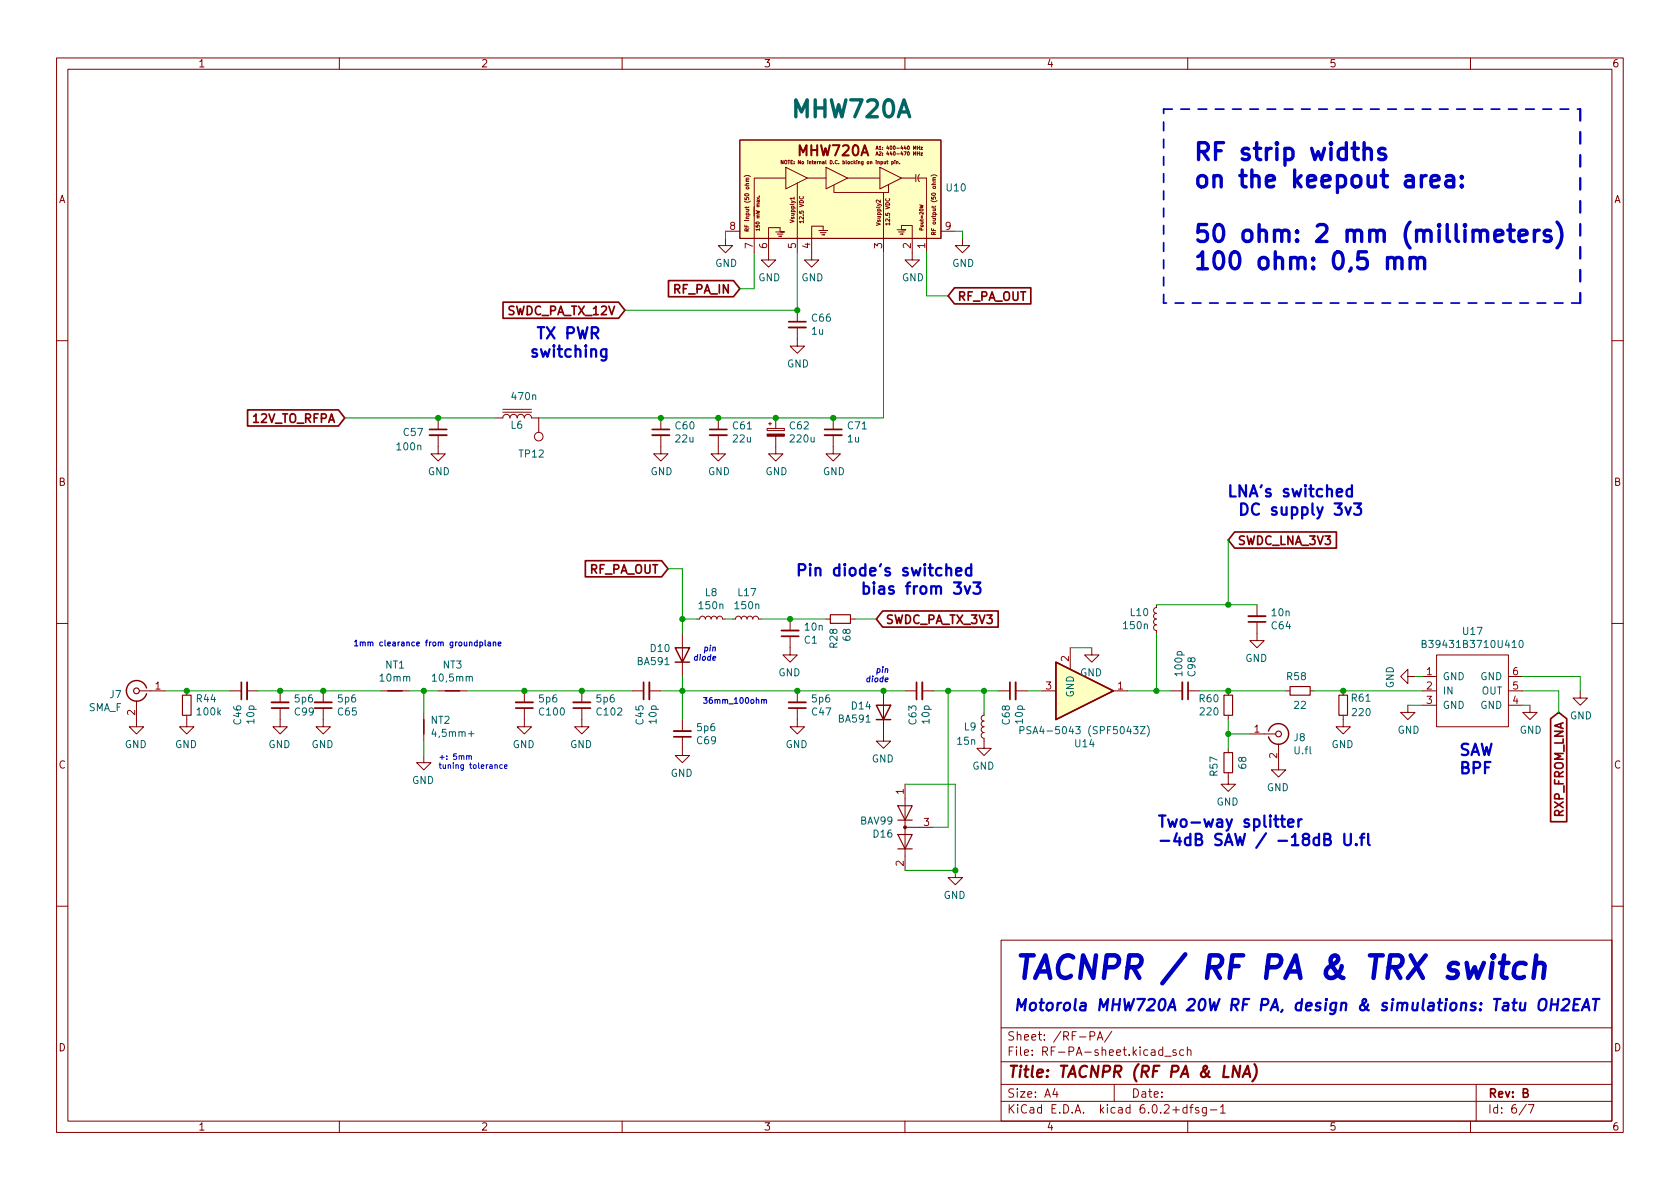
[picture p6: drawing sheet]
<svg xmlns="http://www.w3.org/2000/svg" width="297mm" height="210mm" viewBox="0 0 297 210" stroke-linecap="round" stroke-linejoin="round" font-family="sans-serif">
<g fill="none" stroke="#840000" stroke-width=".18">
<path d="M10 10.2h277v190.1h-277zM12 12.2h273v186.1h-273zM60 10.2v2M110 10.2v2M160 10.2v2M210 10.2v2M260 10.2v2M130.8 24.8h35.6v17.4h-35.6zM131.6 31.2a.82 .82 0 0 1 1.1 0M132.4 31.8h-.4v.3M132.4 31.5h-.4v.3M133.3 36.6v8.1"/>
<path d="M133.9 34.9l.4 .3M134.2 34.7h.1M134.3 34.9l-.4 .3M138.5 28.4v.6l-.4-.6v.6M138.8 28.4h.3v.4l-.1 .2-.3-.1zM138.9 31.5h-5.6v6.7M138.9 29.6l3.8 1.9-3.8 1.9zM140.4 34.9v.4M141 32.4v12.3M142.7 31.5h3.3M146 29.6l3.9 1.9-3.9 1.9zM147.4 32.8v1.2h9.7v-1.4v.2"/>
<path d="M149.9 31.5h5.7M154.9 26.4l.2-.6 .2 .6M154.9 27.4l.2-.6 .2 .6M154.9 26.3h.3M154.9 27.3h.3M155.6 29.6l3.8 1.9-3.8 1.9zM155.6 35.4v.4l-.5-.4-.2 .1 .1 .3M156.2 34v10.7M156.8 28.6h.2M156.9 28.4v.5l.1 .1M157.7 28.6l.3 .1-.1 .2h-.2M157.7 28.6v.6"/>
<path d="M158.2 28.4h.1M158.2 28.6v.4M158.5 28.6h.2l.1 .4M158.5 28.6v.4M159.1 28.9v.1M159.4 39.9v.7M159.4 31.5h2.5M159.8 39.9h-.4h1.9v6.1h1.3l-1.3 1.2-1.3-1.2h1.3M161.9 30.9v1.2M162.2 26.1h.4M162.2 27.1h.4M162.3 31.5h1.5v13.2"/>
<path d="M162.6 30.9a.9 .9 0 0 0 0 1.2M162.6 25.8v.6M162.6 26.8v.6M162.6 36.2l.6 .2-.4 .1 .4 .1-.6 .1M162.8 26h.3l-.3 .4h.3M162.8 27h.3l-.3 .4h.3M164.6 31.1a.82 .82 0 0 1 1.1 0M165.4 31.7h-.4v.3M165.4 31.4h-.4v.3M128.3 42.2v1.2h1.2l-1.2 1.3-1.3-1.3h1.3M128.3 40.9h2.5M132.1 40.8l-.1-.3h-.2l-.1 .3h.7"/>
<path d="M132.4 40.4l-.3 .3M134.3 40.6h-.6l.1 .2M134.3 40.4v.4M135.9 42.2v3.8h1.3l-1.3 1.2-1.3-1.2h1.3M137.2 41h1.5h-.7M137.4 41.4h1M137.7 41.8h.5h-.2M137.9 41v-.7h-2v2.1M141 57.9v3.3h1.2l-1.2 1.3-1.3-1.3h1.3M141 54.9v2M144.8 40.8h1.5h-.6M145 41.1h1"/>
<path d="M145.3 41.5h.5h-.1M145.5 40.8v-.8h-2v6h1.3l-1.3 1.2-1.3-1.2h1.3M158.6 40.6h1.5h-.6M158.9 41h1M159.1 41.4h.5h-.1M165.1 41.5l-.1-.4h-.2l-.1 .4h.7M165.4 41l-.3 .3M166.4 40.9h2.5M170.2 42.2v1.2h1.2l-1.2 1.3-1.3-1.3h1.3M10 60.2h2M77.5 77v3.3h1.2l-1.2 1.2-1.3-1.2h1.3M77.5 73.9v2"/>
<path d="M87.6 73.9h1.3a.64 .64 0 0 1 .6-.6 .64 .64 0 0 1 .7 .6 .64 .64 0 0 1 .6-.6 .64 .64 0 0 1 .6 .6 .64 .64 0 0 1 .7-.6 .64 .64 0 0 1 .6 .6 .64 .64 0 0 1 .6-.6 .64 .64 0 0 1 .7 .6h1.2v2.5M88.9 72.9h5.1M88.9 72.4h5.1M116.8 77v3.3h1.3l-1.3 1.2-1.2-1.2h1.2M116.8 73.9v2M127 77v3.3h1.3l-1.3 1.2-1.3-1.2h1.3M127 73.9v2M135.6 75.8h3.1v.3h-3.1zM135.9 74.9h.5M136.1 74.7v.5M137.2 77.1v3.2h1.2l-1.2 1.2-1.3-1.2h1.3M137.2 73.9v1.9"/>
<path d="M147.3 77v3.3h1.3l-1.3 1.2-1.3-1.2h1.3M147.3 73.9v2M285 60.2h2M10 110.2h2M120.6 112v7.6M123.2 109.5h.5l.1-.4 .4-.1 .4 .1 .1 .4 .1-.4 .3-.1 .4 .1 .2 .4 .2-.4 .5-.1 .2 .1 .1 .4 .2-.4 .4-.1 .3 .1 .2 .4h.5M129.5 109.5h.5l.2-.4 .4-.1 .3 .1 .2 .4 .1-.4 .3-.1 .4 .1 .2 .4 .2-.4 .4-.1 .3 .1 .1 .4 .1-.4 .4-.1 .4 .1 .1 .4h.5M139.7 112.5v3.3h-1.3l1.3 1.3 1.3-1.3h-1.3M139.7 109.5v2M146 109.5h.8M150.4 109.5h.7M189.2 114.5v3.9"/>
<path d="M193 114.5v1.3h-1.2l1.2 1.3 1.3-1.3h-1.3M204.5 106.9v.5l-.4 .2-.1 .3 .1 .4 .4 .2-.4 .1-.1 .3 .1 .4 .4 .2-.4 .2-.1 .4 .1 .3 .4 .1-.4 .1-.1 .4 .1 .4 .4 .1v.5M222.2 110v3.3h-1.2l1.2 1.2 1.3-1.2h-1.3M222.2 106.9v2.1M248.9 119.6v-1.2l-1.3 1.2 1.3 1.3v-1.3h1.3M251.5 119.6h2.5M254 115.8h12.7v12.7h-12.7zM266.7 119.6h2.5M285 110.2h2M24.1 123.9v4.6h-1.2l1.2 1.3 1.3-1.3h-1.3M24.6 122.2h4.6M33 126.5v2h-1.3l1.3 1.3 1.3-1.3h-1.3"/>
<path d="M33 122.2v.7M40.6 122.2h2.1M43.7 122.2h2M49.5 125.2v3.3h-1.2l1.2 1.3 1.3-1.3h-1.3M49.5 122.2v2M57.1 125.2v3.3h-1.2l1.2 1.3 1.3-1.3h-1.3M57.1 122.2v2M67.3 122.2h5.1M74.9 133.6v1.3h-1.2l1.2 1.2 1.3-1.2h-1.3M74.9 126v5.1M77.5 122.2h5M92.7 125.2v3.3h-1.3l1.3 1.3 1.3-1.3h-1.3"/>
<path d="M92.7 122.2v2M102.9 125.2v3.3h-1.3l1.3 1.3 1.2-1.3h-1.2M102.9 122.2v2M111.8 122.2h2M114.8 122.2h2M120.6 130.3v3.3h-1.2l1.2 1.3 1.3-1.3h-1.3M120.6 127.2v2.1M141 125.2v3.3h-1.3l1.3 1.3 1.2-1.3h-1.2M141 122.2v2M156.2 122.2v8.9h-1.3l1.3 1.2 1.3-1.2h-1.3M160 138.7v15.2M160 122.2h2.1"/>
<path d="M163.1 122.2h2M174 126v.5l-.4 .1-.1 .4 .1 .4 .4 .1-.3 .1-.2 .3 .1 .4 .4 .2-.4 .2-.1 .5 .2 .2 .3 .1-.4 .2-.1 .3 .1 .4 .4 .2v1.7h-1.3l1.3 1.3 1.3-1.3h-1.3M176.5 122.2h2.1M179.6 122.2h2M184.1 122.2h2.6M196.8 122.2h2.6M207 122.2h2M210.1 122.2h2M217.2 136.6v2.1h-1.3l1.3 1.2 1.2-1.2h-1.2M217.2 122.2v.7M217.2 126.5v.7M217.2 132.3v.8"/>
<path d="M221 129.8h4.6M226.1 131.6v4.5h-1.3l1.3 1.3 1.2-1.3h-1.2M227.3 122.2h.8M231.6 122.2h.8M237.5 126.5v2h-1.3l1.3 1.3 1.3-1.3h-1.3M237.5 122.2v.7M248.9 124.7v1.3h1.3l-1.3 1.2-1.3-1.2h1.3M251.5 122.2h2.5M251.5 124.7h2.5M266.7 122.2h2.5M266.7 124.7h2.5M270.5 124.7v1.3h1.3l-1.3 1.2-1.3-1.2h1.3"/>
<path d="M279.4 122.2v1.2h1.3l-1.3 1.3-1.3-1.3h1.3M160 146.3h5.1M168.9 153.9v1.3h-1.3l1.3 1.3 1.3-1.3h-1.3M10 160.2h2M177 166.3h108v32h-108zM285 160.2h2M60 198.3v2M110 198.3v2M160 198.3v2M177 194.8h108M177 191.8h108M177 187.8h108"/>
<path d="M177 181.8h108M186.5 192.5l-.4 1h1M186.9 193v1M192.7 183.2l.7-.1 .2-.2-.1-.3-.2-.2h-.6v1.5M194 183.9l.5-1.5 .5 1.5M194.1 183.5h.8M196.6 182.4l-1.3 1.9M197 191.8v3M205.6 185.7l-.5-.1-.2 .3v.4l.1 .3h.6M205.6 185.1v1.5M205.9 186.8h1.2M207.9 185.7l-.3-.1-.2 .2v.3l.5 .1v.4h-.5"/>
<path d="M209.3 185.7l-.4-.1-.3 .3v.4l.1 .3h.6M209.9 195.9l-.5-.1-.3 .3v.4l.2 .3h.6M209.9 195.3v1.5M209.9 185.8l.2-.2 .4 .1 .1 .9M209.9 185.1v1.5M210 198.3v2M210.4 195.8h.5M210.9 195.3l-.3 .2v1.3M211.9 195.9l-.3-.1-.2 .2v.3l.5 .1v.4h-.5M213.3 195.8v1.2l-.3 .3h-.4M213.3 195.9l-.4-.1-.3 .3v.4l.1 .3h.6M214 196.3h1.1"/>
<path d="M215.8 195.8l.4-.5v1.5M215.8 196.8h.8M260 198.3v2M261 191.8v6.5M269.9 195.3l-1.3 1.9M270.2 195.3h1l-.6 1.5"/>
<circle cx="95.2" cy="77.2" r=".76"/>
</g>
<path d="M219.3 188.5l-.3 2-.9-2-.2 2M219.7 190.5l.9-2 .4 2M220 189.9h.9M221.8 188.2a2.32 2.32 0 0 1-.4 3" fill="none" stroke="#840000" stroke-width=".4"/>
<g fill="#ffffc2" stroke="#ffffc2" stroke-width=".18">
<path d="M130.8 24.8h35.6v17.4h-35.6z"/>
<path d="M186.7 117.1l10.1 5.1-10.1 5z"/>
</g>
<g fill="none" stroke="#840000" stroke-width=".33">
<path d="M139.4 57.9h3.1M75.9 77h3.1M115.3 77h3.1M125.5 77h3M145.8 77h3M138.2 111.5h3M220.7 109h3.1M43.7 120.6v3.1M48 124.2h3.1M55.6 124.2h3.1M91.2 124.2h3M101.3 124.2h3.1"/>
<path d="M114.8 120.6v3.1M119.1 129.3h3.1M139.4 124.2h3.1M163.1 120.6v3.1M179.6 120.6v3.1M209 120.6v3.1"/>
</g>
<g fill="none" stroke="#840000" stroke-width=".3">
<path d="M88.9 53.4h20.5l1.1 1.5-1.1 1.4h-20.5zM118.2 49.6h11.5l1.1 1.4-1.1 1.5h-11.5zM139.4 56.9h3.1M168.8 50.9h13.5v2.8h-13.5l-1.2-1.4zM43.8 72.5h16l1.2 1.4-1.2 1.4h-16zM75.9 75.9h3.1M115.3 75.9h3.1M125.5 75.9h3M145.8 75.9h3M103.5 99.2h13.5l1.1 1.4-1.1 1.4h-13.5zM218.3 94.1h18v2.8h-18l-1.1-1.4zM138.2 112.5h3"/>
<path d="M156.1 108h20.4v2.9h-20.4l-1.2-1.4zM220.7 110h3.1M42.7 120.6v3.1M48 125.2h3.1M55.6 125.2h3.1M91.2 125.2h3M101.3 125.2h3.1M113.8 120.6v3.1M119.1 130.3h3.1M139.4 125.2h3.1M162.1 120.6v3.1M178.6 120.6v3.1"/>
<path d="M210.1 120.6v3.1M274.2 127.1l1.4-1.1 1.4 1.1v18.2h-2.8z"/>
</g>
<g fill="#840000" stroke="#840000" stroke-width=".18">
<path d="M135.6 76.8h3.1v.3h-3.1z"/>
<circle cx="160" cy="146.3" r=".25"/>
</g>
<g fill="none" stroke="#840000" stroke-width=".2">
<path d="M146.8 108.7h3.6v1.5h-3.6zM32.3 122.9h1.5v3.6h-1.5zM216.4 122.9h1.5v3.6h-1.5zM216.4 133.1h1.5v3.5h-1.5zM228.1 121.4h3.5v1.5h-3.5zM236.7 122.9h1.6v3.6h-1.6zM158.7 145h2.6M158.7 150.1h2.6M158.7 142.5h2.6l-1.3 2.5zM158.7 147.6h2.6l-1.3 2.5z"/>
<circle cx="24.1" cy="122.2" r=".51"/>
<circle cx="226.1" cy="129.8" r=".51"/>
</g>
<path d="M119.4 114.5h2.5l-1.3 2.6zM119.4 117.1h2.5M186.7 117.1l10.1 5.1-10.1 5zM25.9 121.7a1.81 1.81 0 0 0-2.8-1 1.81 1.81 0 0 0 0 2.9 1.81 1.81 0 0 0 2.8-.9M68.6 122.2h2.5M74.9 127.2v2.6M78.7 122.2h2.6M154.9 124.7h2.6l-1.3 2.5zM154.9 127.2h2.6M224.3 129.3a1.81 1.81 0 0 1 2.8-1 1.81 1.81 0 0 1 0 3 1.81 1.81 0 0 1-2.8-1" fill="none" stroke="#840000" stroke-width=".25"/>
<path d="M251.5 113.8h.5l.1-.2v-.2l-.6-.2v1.3h.4l.2-.1 .1-.3-.3-.3M268.8 113.3l.1-.1a.68 .68 0 0 1 .4 .7 .68 .68 0 0 1-.4 .6 .85 .85 0 0 1-.1-1.2zM82.8 129.8h1M180.3 129.1h.6l.2-.2-.1-.3-.7-.1v1.3M182.3 128.5h-.5l-.2 .1v.4l.6 .2 .1 .3-.3 .3-.5-.1M201.6 128.5h.9l-.9 1.3h.9M202.8 128.3a1.46 1.46 0 0 1 0 1.9" fill="none" stroke="#006464" stroke-width=".18"/>
<g fill="none" stroke="#0000c2" stroke-width=".6">
<path d="M241.2 26.5a.74 .74 0 0 1 1.3 .2v1.5M244.9 26.4l-.7-.2-.3 .2-.1 .3 .1 .4 1 .3 .1 .3-.1 .4-.3 .1h-.6l-.2-.1M253 32.1l1.5-.3-.2-.6-.3-.1h-.5l-.3 .1-.2 .3v1.1l.2 .3 .3 .1h.5l.3-.1M255.7 31.2l.3-.1h.6l.3 .1 .1 .3v1.5M257 31.8l-.3 .1h-.7a.59 .59 0 0 0-.4 .6 .59 .59 0 0 0 .4 .5h.7l.3-.1M258.5 32.8l.1 .1-.1 .1-.2-.1 .2-.1v.2M258.5 31.2l.1 .1-.1 .2-.2-.2 .2-.1v.3M267 39.7v2.6l.2 .3 .5 .1M275.3 39.3a3.4 3.4 0 0 1 0 4.5M245.3 45.8a.74 .74 0 0 1 1.3 .2v1.5M246.6 46l.1-.3 .3-.2 .7 .2 .2 .3v1.5M249.3 45.8a.74 .74 0 0 1 1.3 .2v1.5"/>
<path d="M249.3 45.5v2M250.6 46l.1-.3 .3-.2 .7 .2 .2 .3v1.5M266.6 40.7h1.1M268.6 41.7l1.4-.3-.1-.6-.3-.1h-.6l-.3 .1-.1 .3v1.2l.1 .3 .3 .1h.6l.3-.1M271.3 40.7v2M272.2 40.7a.76 .76 0 0 0-.9 .6M274.1 40.8l-.7-.1-.2 .1-.2 .3 .2 .5 .9 .2 .2 .3-.2 .5-.2 .1h-.6l-.3-.1"/>
</g>
<path d="M82.5 133.7h.4v.6M82.9 133.8l.2-.2 .2 .1v.6M87.5 135.3h.4v.6M88.8 135.3l-.3-.1-.2 .2 .1 .4h.4M89.2 135.6l.5-.1-.1-.2-.3-.1-.1 .2v.4h.4" fill="none" stroke="#0000c2" stroke-width=".18"/>
<g fill="none" stroke="#0000c2" stroke-width=".4">
<path d="M95.1 57.9h1.1M94.9 61.8h-.5l-.3 .2 .1 .3 .7 .2 .1 .2-.1 .3-.2 .1-.6-.1M143.2 99.8v.1v.1l.1-.1-.1-.1v.2M217.5 85.8v2h1M219.4 89a1.06 1.06 0 0 1 1.2 .7 1.06 1.06 0 0 1-.4 1.2l-.8 .1zM141.2 100.8h.8a.54 .54 0 0 0 .4-.5 .54 .54 0 0 0-.4-.5h-.8v2M143.2 100.4v1.4M144.2 100.6a.5 .5 0 0 1 .9 .1v1.1M144.2 100.4v1.4M152.7 103.8l.6-.1 .4 .3v.6l-.2 .3-.2 .1-.6-.1M152.7 103v2M154.5 103l-.1 .1 .1 .1 .1-.1-.1-.1v.2"/>
<path d="M154.5 103.7v1.3M227.8 145.6l.9-.2-.1-.4-.6-.1-.2 .3 .1 .9 .1 .1 .6-.1M229.6 144.9v1.3M230.1 144.9a.51 .51 0 0 0-.5 .4M234.2 148.4h.6a.49 .49 0 0 0 .4-.5 .49 .49 0 0 0-.4-.5h-.6v2.1h.7a.53 .53 0 0 0 .4-.6 .53 .53 0 0 0-.5-.5M237.7 147.4v1.7l.4 .4h.4l.3-.4v-1.7M239.8 149.3l.1 .1-.1 .1-.1-.1 .1-.1v.2M240.5 148.1h.7M241.2 147.4l-.4 .1v.2v1.8M241.9 147.4v1.8l.3 .3M272.2 176.9a.69 .69 0 0 1 1.2 0 1.48 1.48 0 0 1-.6 1.8l-.6-.1a1.5 1.5 0 0 1 0-1.7zM274.3 177.6h1.1"/>
<path d="M274.4 176.7l-.3 2M275.5 176.7l-.2 2M276.4 176.8l.3-.1h.5a.44 .44 0 0 1 .3 .5l-.2 .3-1.3 1.2h1.3M278.3 177.6h.6M279.3 176.7h-.9l-.3 2h1M279.7 178.7l.9-2 .4 2M279.9 178.1h1M281.6 176.7h1.2M282.2 176.7l-.2 2"/>
</g>
<path d="M62.7 113.5l.3-.3v1M62.7 114.2h.6M63.7 113.6h.4v.6M63.7 113.5v.7M64.1 113.7l.2-.2 .2 .1 .1 .6M65.1 113.6h.3l.1 .6M65.1 113.5v.7M65.5 113.7l.1-.2 .3 .1v.6M123.3 116.1h-.4l-.1 .5 .1 .2 .3-.1M153.8 119.9h-.4l-.1 .5 .1 .2 .3-.1M124.4 123.4h.6l-.3 .3 .3 .1v.5l-.2 .1-.4-.1" fill="none" stroke="#0000c2" stroke-width=".2"/>
<path d="M263.9 170.3l-.4 2.6M264 168.9l-.2 .2 .2 .2 .2-.2-.2-.2v.4M265.2 170.3h1.5M265.9 168.9l-.4 3.5 .2 .3 .3 .2h.4M269.7 170.5a1.31 1.31 0 0 0-1.9 .5l-.2 1.2 .3 .5 .4 .2h.8l.4-.2M271.4 170.7a1.13 1.13 0 0 1 1.6-.2l.1 .3-.2 2.1M271.6 168.9l-.5 4" fill="none" stroke="#0000c2" stroke-width=".8"/>
<path d="M205.7 19.3h73.7M205.7 53.6v-34.3M279.4 53.6h-73.7" fill="none" stroke="#0000c2" stroke-width=".3" stroke-dasharray="1.5 1.5"/>
<path d="M279.4 19.3v34.3" fill="none" stroke="#0000c2" stroke-width=".41" stroke-dasharray="2 2"/>
<g fill="none" stroke="#009600" stroke-width=".18">
<path d="M128.3 40.9v1.3M133.3 44.7v6.3h-2.5M141 44.7v10.2h-30.5M156.2 44.7v29.2h-61M163.8 44.7v7.6h3.8M168.9 40.9h1.3v1.3M61 73.9h26.6M217.2 95.5v11.4M118.1 100.6h2.5v11.4M120.6 119.6v7.6M120.6 109.5h2.6M128.3 109.5h1.2"/>
<path d="M134.6 109.5h11.4M151.1 109.5h3.8M189.2 114.5h3.8M204.5 112v10.2M204.5 106.9h17.7M250.2 119.6h1.3M269.2 119.6h10.2v2.6M29.2 122.2h11.4M45.7 122.2h21.6M72.4 122.2h5.1M74.9 122.2v3.8M74.9 131.1v2.5"/>
<path d="M82.5 122.2h29.3M116.8 122.2h43.2M160 138.7h8.9v15.2h-8.9M165.1 122.2h11.4M167.6 122.2v24.1h-2.5M174 122.2v3.8M181.6 122.2h2.5M199.4 122.2h7.6M212.1 122.2h15.2M217.2 129.8h3.8M217.2 127.2v5.1M232.4 122.2h19.1"/>
<path d="M248.9 124.7h2.6M269.2 122.2h6.4v3.8M269.2 124.7h1.3"/>
</g>
<g fill="#009600" stroke="#009600" stroke-width=".18">
<circle cx="92.7" cy="122.2" r=".46"/>
<circle cx="102.9" cy="122.2" r=".46"/>
<circle cx="116.8" cy="73.9" r=".46"/>
<circle cx="74.9" cy="122.2" r=".46"/>
<circle cx="237.5" cy="122.2" r=".46"/>
<circle cx="217.2" cy="122.2" r=".46"/>
<circle cx="217.2" cy="106.9" r=".46"/>
<circle cx="204.5" cy="122.2" r=".46"/>
<circle cx="120.6" cy="122.2" r=".46"/>
<circle cx="139.7" cy="109.5" r=".46"/>
<circle cx="120.6" cy="109.5" r=".46"/>
<circle cx="141" cy="122.2" r=".46"/>
<circle cx="156.2" cy="122.2" r=".46"/>
<circle cx="167.6" cy="122.2" r=".46"/>
<circle cx="168.9" cy="153.9" r=".46"/>
<circle cx="217.2" cy="129.8" r=".46"/>
<circle cx="174" cy="122.2" r=".46"/>
<circle cx="147.3" cy="73.9" r=".46"/>
<circle cx="127" cy="73.9" r=".46"/>
<circle cx="137.2" cy="73.9" r=".46"/>
<circle cx="141" cy="54.9" r=".46"/>
<circle cx="77.5" cy="73.9" r=".46"/>
<circle cx="57.1" cy="122.2" r=".46"/>
<circle cx="33" cy="122.2" r=".46"/>
<circle cx="49.5" cy="122.2" r=".46"/>
</g>
<text font-size="5.6" fill="#0000c2" x="179.1" y="173.1">TACNPR / RF PA &amp; TRX switch</text>
<text font-size="4.2" fill="#006464" x="140.4" y="20.8">MHW720A</text>
<g font-size="4.2" fill="#0000c2">
<text x="210.8" y="28.4">RF strip widths</text>
<text x="210.8" y="33.2">on the keepout area:</text>
<text x="210.8" y="42.8">50 ohm: 2 mm (millimeters)</text>
<text x="210.8" y="47.7">100 ohm: 0,5 mm</text>
</g>
<g font-size="2.8" fill="#0000c2">
<text x="96.3" y="60">TX PWR</text>
<text x="95.1" y="63.2">switching</text>
<text x="219.8" y="87.9">LNA's switched</text>
<text x="222" y="91.1">DC supply 3v3</text>
<text x="145.7" y="101.9">Pin diode's switched</text>
<text x="156" y="105.1">bias from 3v3</text>
<text x="257.8" y="133.6">SAW</text>
<text x="257.8" y="136.8">BPF</text>
<text x="204.5" y="146.3">Two-way splitter</text>
<text x="204.5" y="149.5">-4dB SAW / -18dB U.fl</text>
<text x="179.1" y="178.8">Motorola MHW720A 20W RF PA, design &amp; simulations: Tatu OH2EAT</text>
</g>
<text font-size="2.8" fill="#840000" x="178" y="190.6">Title: TACNPR (RF PA &amp; LNA)</text>
<text font-size="2.5" fill="#840000" x="141.2" y="27.6">MHW720A</text>
<g font-size="2.1" fill="#840000">
<text x="119.2" y="51.9">RF_PA_IN</text>
<text x="169.1" y="53.2">RF_PA_OUT</text>
<text x="89.8" y="55.7">SWDC_PA_TX_12V</text>
<text x="44.8" y="74.8">12V_TO_RFPA</text>
<text x="104.2" y="101.4">RF_PA_OUT</text>
<text x="218.7" y="96.4">SWDC_LNA_3V3</text>
<text x="156.4" y="110.3">SWDC_PA_TX_3V3</text>
<text x="276.4" y="144.5" transform="rotate(-90 276.4 144.5)">RXP_FROM_LNA</text>
<text x="178" y="184">Sheet: /RF-PA/</text>
<text x="178" y="186.7">File: RF-PA-sheet.kicad_sch</text>
<text x="178" y="196.9">KiCad E.D.A. kicad 6.0.2+dfsg-1</text>
<text x="178" y="194.1">Size: A4</text>
<text x="200" y="194.1">Date:</text>
<text x="263" y="194.1">Rev: B</text>
<text x="263" y="196.9">Id: 6/7</text>
</g>
<g font-size="1.8" fill="#840000">
<text x="35" y="11.9">1</text>
<text x="85" y="11.9">2</text>
<text x="135" y="11.9">3</text>
<text x="185" y="11.9">4</text>
<text x="235" y="11.9">5</text>
<text x="285" y="11.9">6</text>
<text x="10.3" y="35.9">A</text>
<text x="285.3" y="35.9">A</text>
<text x="10.3" y="85.9">B</text>
<text x="285.3" y="85.9">B</text>
<text x="10.3" y="135.9">C</text>
<text x="285.3" y="135.9">C</text>
<text x="10.3" y="185.9">D</text>
<text x="285.3" y="185.9">D</text>
<text x="35" y="199.9">1</text>
<text x="85" y="199.9">2</text>
<text x="135" y="199.9">3</text>
<text x="185" y="199.9">4</text>
<text x="235" y="199.9">5</text>
<text x="285" y="199.9">6</text>
</g>
<g font-size="1.8" fill="#006464">
<text x="167.4" y="33.8">U10</text>
<text x="126.4" y="47.2">GND</text>
<text x="168.3" y="47.2">GND</text>
<text x="134.1" y="49.7">GND</text>
<text x="141.7" y="49.7">GND</text>
<text x="159.5" y="49.7">GND</text>
<text x="143.5" y="59.2">1u</text>
<text x="143.6" y="56.9">C66</text>
<text x="139.1" y="65">GND</text>
<text x="90.6" y="70.7">470n</text>
<text x="71.4" y="77.1">C57</text>
<text x="90.3" y="75.8">L6</text>
<text x="119.5" y="75.9">C60</text>
<text x="129.6" y="75.9">C61</text>
<text x="139.7" y="75.9">C62</text>
<text x="150" y="75.9">C71</text>
<text x="70.3" y="79.6">100n</text>
<text x="91.9" y="80.9">TP12</text>
<text x="119.5" y="78.2">22u</text>
<text x="129.7" y="78.2">22u</text>
<text x="139.8" y="78.2">220u</text>
<text x="149.9" y="78.2">1u</text>
<text x="75.6" y="84">GND</text>
<text x="115" y="84">GND</text>
<text x="125.2" y="84">GND</text>
<text x="135.3" y="84">GND</text>
<text x="145.5" y="84">GND</text>
<text x="123.7" y="107.7">150n</text>
<text x="124.7" y="105.4">L8</text>
<text x="130.1" y="107.7">150n</text>
<text x="130.6" y="105.4">L17</text>
<text x="142.2" y="113.8">C1</text>
<text x="142.4" y="111.5">10n</text>
<text x="150.4" y="113.2" transform="rotate(-90 150.4 113.2)">68</text>
<text x="198.8" y="111.2">150n</text>
<text x="199.9" y="108.9">L10</text>
<text x="224.9" y="111.3">C64</text>
<text x="224.9" y="109">10n</text>
<text x="258.7" y="112.3">U17</text>
<text x="68.2" y="118.2">NT1</text>
<text x="78.3" y="118.2">NT3</text>
<text x="112.8" y="117.6">BA591</text>
<text x="115.1" y="115.3">D10</text>
<text x="137.6" y="119.6">GND</text>
<text x="148.1" y="114.5" transform="rotate(-90 148.1 114.5)">R28</text>
<text x="190.9" y="119.6">GND</text>
<text x="209" y="119.4" transform="rotate(-90 209 119.4)">100p</text>
<text x="211.4" y="119.5" transform="rotate(-90 211.4 119.5)">C98</text>
<text x="220.2" y="117">GND</text>
<text x="252.5" y="114.6">B39431B3710U410</text>
<text x="15.6" y="125.7">SMA_F</text>
<text x="19.4" y="123.4">J7</text>
<text x="34.8" y="124.2">R44</text>
<text x="52.2" y="124.2">5p6</text>
<text x="59.8" y="124.2">5p6</text>
<text x="67.3" y="120.5">10mm</text>
<text x="76.7" y="120.5">10,5mm</text>
<text x="95.4" y="124.2">5p6</text>
<text x="105.5" y="124.2">5p6</text>
<text x="143.6" y="124.2">5p6</text>
<text x="150.6" y="125.4">D14</text>
<text x="189.9" y="123.3" transform="rotate(-90 189.9 123.3)">GND</text>
<text x="212.1" y="124.2">R60</text>
<text x="227.6" y="120.3">R58</text>
<text x="228.9" y="125.3">22</text>
<text x="239" y="124.1">R61</text>
<text x="246.4" y="121.7" transform="rotate(-90 246.4 121.7)">GND</text>
<text x="255" y="120.3">GND</text>
<text x="255" y="122.8">IN</text>
<text x="255" y="125.3">GND</text>
<text x="261.8" y="125.3">GND</text>
<text x="261.8" y="120.3">GND</text>
<text x="262" y="122.8">OUT</text>
<text x="35" y="126.5">100k</text>
<text x="42.6" y="128.1" transform="rotate(-90 42.6 128.1)">C46</text>
<text x="45" y="127.9" transform="rotate(-90 45 127.9)">10p</text>
<text x="52.2" y="126.5">C99</text>
<text x="59.8" y="126.5">C65</text>
<text x="76.2" y="128">NT2</text>
<text x="76.8" y="130.3">4,5mm+</text>
<text x="95.5" y="126.5">C100</text>
<text x="105.6" y="126.5">C102</text>
<text x="113.8" y="128.1" transform="rotate(-90 113.8 128.1)">C45</text>
<text x="116.1" y="127.9" transform="rotate(-90 116.1 127.9)">10p</text>
<text x="123.3" y="131.6">C69</text>
<text x="123.3" y="129.3">5p6</text>
<text x="143.6" y="126.5">C47</text>
<text x="148.4" y="127.8">BA591</text>
<text x="162" y="128.1" transform="rotate(-90 162 128.1)">C63</text>
<text x="164.3" y="127.9" transform="rotate(-90 164.3 127.9)">10p</text>
<text x="169.3" y="131.7">15n</text>
<text x="170.5" y="129.2">L9</text>
<text x="178.5" y="128.1" transform="rotate(-90 178.5 128.1)">C68</text>
<text x="180.8" y="127.9" transform="rotate(-90 180.8 127.9)">10p</text>
<text x="182.1" y="129.8">PSA4-5043 (SPF5043Z)</text>
<text x="212.3" y="126.5">220</text>
<text x="228.8" y="131.1">J8</text>
<text x="239.2" y="126.6">220</text>
<text x="247.1" y="129.7">GND</text>
<text x="268.7" y="129.7">GND</text>
<text x="277.6" y="127.2">GND</text>
<text x="22" y="132.3">GND</text>
<text x="30.9" y="132.3">GND</text>
<text x="47.4" y="132.3">GND</text>
<text x="55.1" y="132.3">GND</text>
<text x="90.6" y="132.3">GND</text>
<text x="100.8" y="132.3">GND</text>
<text x="118.6" y="137.4">GND</text>
<text x="138.9" y="132.3">GND</text>
<text x="154.1" y="134.8">GND</text>
<text x="171.9" y="136.1">GND</text>
<text x="190.1" y="132.1">U14</text>
<text x="215.3" y="137.1" transform="rotate(-90 215.3 137.1)">R57</text>
<text x="220.3" y="135.9" transform="rotate(-90 220.3 135.9)">68</text>
<text x="228.9" y="133.4">U.fl</text>
<text x="235.4" y="132.3">GND</text>
<text x="72.8" y="138.6">GND</text>
<text x="215.1" y="142.4">GND</text>
<text x="224" y="139.9">GND</text>
<text x="152.2" y="145.8">BAV99</text>
<text x="154.5" y="148.1">D16</text>
<text x="166.8" y="158.9">GND</text>
</g>
<g font-size="1.8" fill="#a90000">
<text x="129" y="40.6">8</text>
<text x="167.1" y="40.6">9</text>
<text x="133.1" y="43.9" transform="rotate(-90 133.1 43.9)">7</text>
<text x="135.6" y="43.9" transform="rotate(-90 135.6 43.9)">6</text>
<text x="140.7" y="43.9" transform="rotate(-90 140.7 43.9)">5</text>
<text x="143.3" y="43.9" transform="rotate(-90 143.3 43.9)">4</text>
<text x="156" y="43.9" transform="rotate(-90 156 43.9)">3</text>
<text x="161" y="43.9" transform="rotate(-90 161 43.9)">2</text>
<text x="163.6" y="43.9" transform="rotate(-90 163.6 43.9)">1</text>
<text x="189" y="116.9" transform="rotate(-90 189 116.9)">2</text>
<text x="252.2" y="119.4">1</text>
<text x="267.5" y="119.4">6</text>
<text x="27.4" y="121.9">1</text>
<text x="184.9" y="121.9">3</text>
<text x="197.6" y="121.9">1</text>
<text x="252.2" y="121.9">2</text>
<text x="252.2" y="124.5">3</text>
<text x="267.5" y="124.5">4</text>
<text x="267.5" y="121.9">5</text>
<text x="23.9" y="126.5" transform="rotate(-90 23.9 126.5)">2</text>
<text x="221.8" y="129.5">1</text>
<text x="225.8" y="134.1" transform="rotate(-90 225.8 134.1)">2</text>
<text x="159.8" y="140.4" transform="rotate(-90 159.8 140.4)">1</text>
<text x="163.3" y="146">3</text>
<text x="159.8" y="153.1" transform="rotate(-90 159.8 153.1)">2</text>
</g>
<g font-size="1.4" fill="#0000c2">
<text x="66.2" y="114.3">1mm clearance from groundplane</text>
<text x="123.2" y="116.8">diode</text>
<text x="124.9" y="115.2">pin</text>
<text x="155.4" y="119">pin</text>
<text x="125.7" y="124.4">36mm_100ohm</text>
<text x="153.7" y="120.6">diode</text>
<text x="77.5" y="134.3">+: 5mm</text>
<text x="77.5" y="135.9">tuning tolerance</text>
</g>
<g font-size="1" fill="#840000">
<text x="132.4" y="40.1" transform="rotate(-90 132.4 40.1)">RF input (50 ohm)</text>
<text x="140.4" y="39.3" transform="rotate(-90 140.4 39.3)">Vsupply1</text>
<text x="142.1" y="39.2" transform="rotate(-90 142.1 39.2)">12.5 VDC</text>
<text x="155.7" y="39.8" transform="rotate(-90 155.7 39.8)">Vsupply2</text>
<text x="157.3" y="39.6" transform="rotate(-90 157.3 39.6)">12.5 VDC</text>
<text x="165.5" y="40.7" transform="rotate(-90 165.5 40.7)">RF output (50 ohm)</text>
</g>
<g font-size=".8" fill="#840000">
<text x="139.4" y="29">NOTE: No internal D.C. blocking on input pin.</text>
<text x="155.7" y="26.5">A1: 400-440 MHz</text>
<text x="155.7" y="27.5">A2: 440-470 MHz</text>
<text x="134.3" y="40.4" transform="rotate(-90 134.3 40.4)">150 mW max.</text>
<text x="163.2" y="40.5" transform="rotate(-90 163.2 40.5)">Pout=20W</text>
</g>
</svg>
